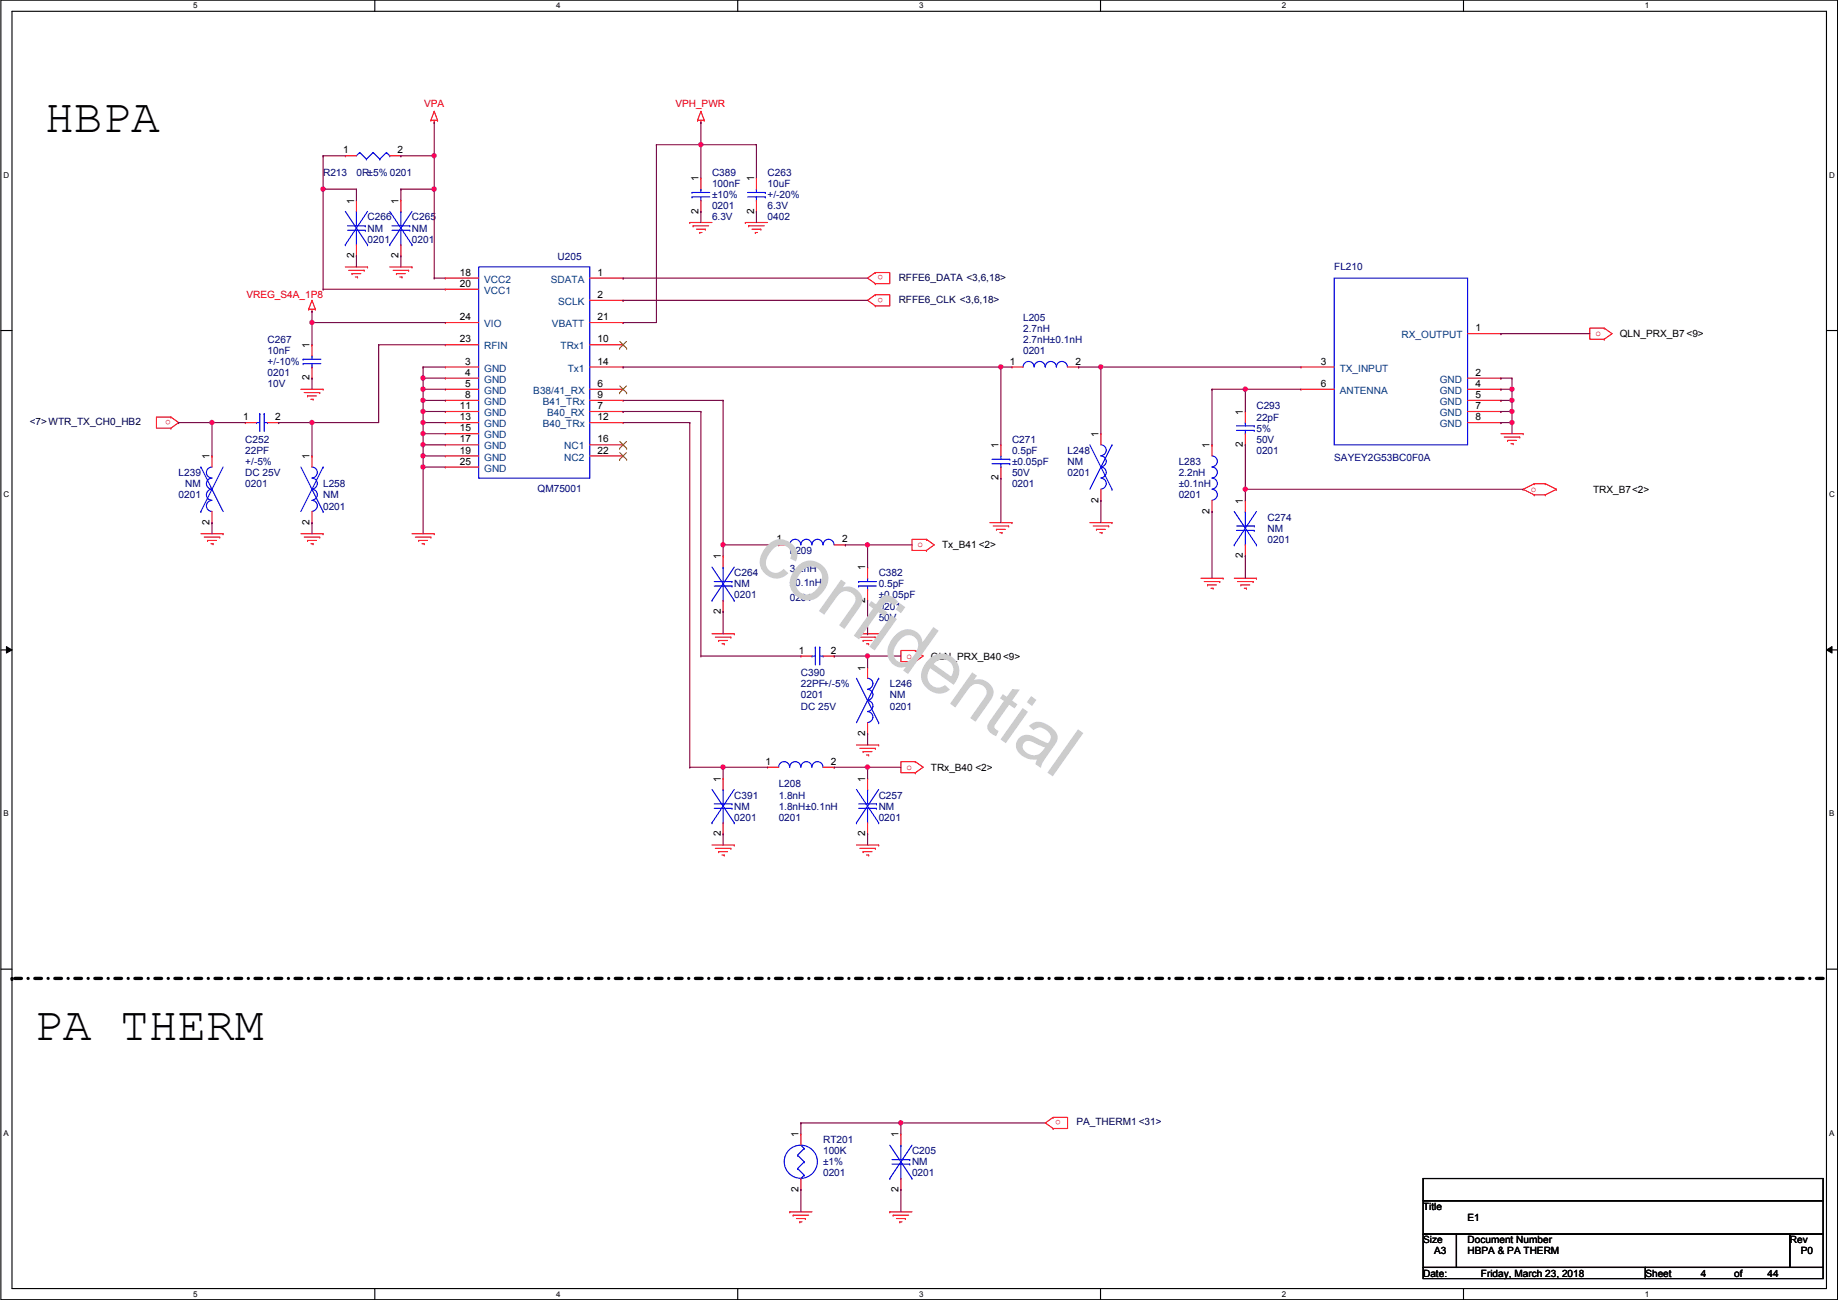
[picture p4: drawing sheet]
<svg xmlns="http://www.w3.org/2000/svg" width="420mm" height="297mm" viewBox="0 0 420 297" stroke-linecap="round" stroke-linejoin="round" font-family="sans-serif">
<path d="M.2 0h419.9v297h-419.9zM2.7 2.6h414.8v291.8h-414.8z" fill="none" stroke="#000" stroke-width=".25"/>
<g fill="#fff">
<path d="M44.2 .3h1v2h-1z"/>
<path d="M44.2 294.7h1v2h-1z"/>
</g>
<path d="M85.7 0v2.6M85.7 294.4v2.6" fill="none" stroke="#000" stroke-width=".25"/>
<g fill="#fff">
<path d="M127.1 .3h1v2h-1z"/>
<path d="M127.1 294.7h1v2h-1z"/>
</g>
<path d="M168.6 0v2.6M168.6 294.4v2.6" fill="none" stroke="#000" stroke-width=".25"/>
<g fill="#fff">
<path d="M210.1 .3h1v2h-1z"/>
<path d="M210.1 294.7h1v2h-1z"/>
</g>
<path d="M251.6 0v2.6M251.6 294.4v2.6" fill="none" stroke="#000" stroke-width=".25"/>
<g fill="#fff">
<path d="M293 .3h1v2h-1z"/>
<path d="M293 294.7h1v2h-1z"/>
</g>
<path d="M334.5 0v2.6M334.5 294.4v2.6" fill="none" stroke="#000" stroke-width=".25"/>
<g fill="#fff">
<path d="M376 .3h1v2h-1z"/>
<path d="M376 294.7h1v2h-1z"/>
<path d="M.8 39h1.3v2h-1.3z"/>
<path d="M418.2 39h1.2v2h-1.2z"/>
<path d="M.8 112h1.3v2h-1.3z"/>
<path d="M418.2 112h1.2v2h-1.2z"/>
</g>
<path d="M.2 75.5h2.5M417.5 75.5h2.6" fill="none" stroke="#000" stroke-width=".25"/>
<g fill="#fff">
<path d="M.8 185h1.2v1.9h-1.2z"/>
<path d="M418.2 185h1.1v1.9h-1.1z"/>
</g>
<path d="M.2 148.5h2.5M417.5 148.5h2.6" fill="none" stroke="#000" stroke-width=".25"/>
<path d="M1.5 147.7l1.2 .8-1.2 .7zM417.5 148.5l1.3-.8v1.5z" fill="#000"/>
<path d="M1.5 147.7l1.2 .8-1.2 .7zM417.5 148.5l1.3-.8v1.5z" fill="none" stroke="#000" stroke-width=".23"/>
<g fill="#fff">
<path d="M.8 257.9h1.2v2h-1.2z"/>
<path d="M418.2 257.9h1.1v2h-1.1z"/>
</g>
<path d="M.2 221.4h2.5M417.5 221.4h2.6M325.3 269.3h91.5v5.1h-91.5zM325.3 274.4h91.5v7.6h-91.5zM325.3 282h7.6v7.6h-7.6zM325.3 289.6h50.8v2.5h-50.8zM332.9 282h76.2v7.6h-76.2zM376.1 289.6h40.7v2.5h-40.7zM409.1 282h7.7v7.6h-7.7z" fill="none" stroke="#000" stroke-width=".25"/>
<path d="M416.8 223.6h-414.1" fill="none" stroke="#000" stroke-width=".76" stroke-dasharray="1.5 1.5 0 1.5"/>
<circle cx="2.7" cy="223.6" r=".38" fill="#000" stroke-dasharray="1.5 1.5 0 1.5"/>
<g fill="none" stroke="#f00" stroke-width=".25">
<path d="M78.9 35.6h.1M78.9 35.6h2.6M89.1 35.6h2.5M91.6 35.6h.1M98.5 27.5h.1M98.5 27.5h1.5M99.3 28h.1M99.3 25.4h.1M99.3 27.5v.5M99.3 25.4l.7 2.1M99.3 25.4l-.8 2.1M100 27.5h.1"/>
<path d="M159.5 27.5h.1M159.5 27.5h1.5M160.2 28h.1M160.2 25.4h.1M160.2 27.5v.5M160.2 25.4l-.7 2.1M160.2 25.4l.8 2.1M161 27.5h.1M81.5 45.8h.1M81.5 58.5h.1M81.5 45.8v2.5M81.5 55.9v2.6"/>
<path d="M91.6 45.8h.1M91.6 58.5h.1M91.6 45.8v2.5M91.6 55.9v2.6M157.7 50.8h.1M157.7 50.8h5.1M158.4 51.6h.1M158.4 51.6h3.6M159.2 52.4h2M160 53.1h.1M160 53.1h.5M160.2 40.7h.1"/>
<path d="M160.2 48.3h.1M160.2 40.7v2.5M160.2 45.8v2.5M161.2 52.4h.1M170.4 50.8h.1M170.4 50.8h5.1M171.1 51.6h.1M171.1 51.6h3.6M171.9 52.4h2M172.7 53.1h.1M172.7 53.1h.5M172.9 40.7h.1"/>
<path d="M172.9 48.3h.1M172.9 40.7v2.5M172.9 45.8v2.5M173.9 52.4h.1M70.6 70.7h.1M70.6 70.7h1.5M71.3 71.2h.1M71.3 68.6h.1M71.3 78.8h.1M71.3 70.7v.5M71.3 78.8v2.5M71.3 68.6l.8 2.1"/>
<path d="M71.3 68.6l-.7 2.1M72.1 70.7h.1M78.9 61h5.1M79.7 61.8h3.6M80.5 62.5h.1M80.5 62.5h2M81.2 63.3h.5M81.7 63.3h.1M83.3 61.8h.1M84 61h.1M89.1 61h5.1M89.9 61.8h3.5"/>
<path d="M90.6 62.5h.1M90.6 62.5h2.1M91.4 63.3h.5M91.9 63.3h.1M93.4 61.8h.1M94.2 61h.1M101.8 63.5h.1M101.8 66.1h.1M101.8 73.7h.1M101.8 78.8h.1M101.8 63.5h7.6M101.8 66.1h7.6"/>
<path d="M101.8 73.7h7.6M101.8 78.8h7.6M134.8 63.5h7.6M134.8 73.7h7.6M134.8 78.8h7.6M134.8 68.6h7.6M142.4 63.5h.1M142.4 73.7h.1M142.4 78.8h.1M142.4 68.6h.1M200.1 69.9h.1M200.1 67.4h.1"/>
<path d="M200.1 67.4h3.3v2.5h-3.3M200.1 64.8h.1M200.1 62.3h.1M200.1 62.3h3.3v2.5h-3.3M200.1 67.4l-1.8 1.2 1.8 1.3M200.1 62.3l-1.8 1.2 1.8 1.3M335.5 76.2h7.6M343.1 76.2h.1M366.7 75h.1M366.7 77.5h.1M366.7 75h-3.3v2.5h3.3M366.7 75l1.8 1.2-1.8 1.3"/>
<path d="M39.1 97.8h.1M39.1 95.3h.1M39.1 95.3h-3.3v2.5h3.3M39.1 95.3l1.7 1.3-1.7 1.2M56.1 96.6h.1M56.1 96.6h2.5M61.2 96.6h2.5M63.7 96.6h.1M68.8 88.9h5.1M69.5 89.7h3.6M70.3 90.5h.1M70.3 90.5h2"/>
<path d="M71.1 91.2h.5M71.3 86.4h.1M71.3 83.9v2.5M71.6 91.2h.1M73.1 89.7h.1M73.9 88.9h.1M101.8 83.9h.1M101.8 86.4h.1M101.8 88.9h.1M101.8 91.5h.1M101.8 94h.1M101.8 96.6h.1"/>
<path d="M101.8 99.1h.1M101.8 99.1h7.6M101.8 88.9h7.6M101.8 96.6h7.6M101.8 83.9h7.6M101.8 86.4h7.6M101.8 91.5h7.6M101.8 94h7.6M134.8 88.9h7.6M134.8 96.6h7.6M134.8 83.9h7.6M134.8 91.5h7.6"/>
<path d="M134.8 94h7.6M142.4 88.9h.1M142.4 91.5h.1M142.4 94h.1M142.4 96.6h.1M142.4 83.9h.1M231.3 83.9h.1M231.3 83.9h2.6M244 83.9h2.6M246.6 83.9h.1M251.7 99.1h.1M251.7 99.1v2.5"/>
<path d="M284.7 94h.1M284.7 94v2.6M284.7 99.1v2.5M297.4 83.9h.1M297.4 88.9h.1M297.4 88.9h7.6M297.4 83.9h7.6M335.5 88.9h7.6M335.5 96.6h7.6M335.5 86.4h7.6M335.5 91.5h7.6M335.5 94h7.6"/>
<path d="M343.1 86.4h.1M343.1 88.9h.1M343.1 91.5h.1M343.1 94h.1M343.1 96.6h.1M343.1 99.1h5.1M343.9 99.9h3.5M347.4 99.9h.1M348.2 99.1h.1M48.5 104.2h.1M48.5 119.4h.1M48.5 104.2v2.5"/>
<path d="M48.5 116.9v2.5M71.3 104.2h.1M71.3 119.4h.1M71.3 104.2v2.5M71.3 116.9v2.5M101.8 101.6h.1M101.8 104.2h.1M101.8 106.7h.1M101.8 101.6h7.6M101.8 104.2h7.6M101.8 106.7h7.6M134.8 101.6h7.6"/>
<path d="M134.8 104.2h7.6M142.4 101.6h.1M142.4 104.2h.1M226.3 119.4h5M228.8 101.6h.1M228.8 109.3h.1M228.8 101.6v2.6M228.8 106.7v2.6M231.3 119.4h.1M249.1 119.4h5.1M251.7 114.3h.1M251.7 111.8v2.5"/>
<path d="M254.2 119.4h.1M277.1 101.6h.1M277.1 116.9h.1M277.1 101.6v2.6M277.1 114.3v2.6M284.7 114.3h.1M284.7 101.6h.1M284.7 114.3v2.6M344.6 100.6h.1M344.6 100.6h2.1M345.4 101.4h.5M345.9 101.4h.1"/>
<path d="M348.2 111.8h.1M348.2 111.8l2.5 1.3M350.7 110.5h.1M350.7 113.1h.1M350.7 110.5l-2.5 1.3M350.7 110.5h2.6M350.7 113.1h2.6M353.3 110.5h.1M353.3 113.1h.1M353.3 110.5l2.5 1.3M355.8 111.8h.1M355.8 111.8l-2.5 1.3"/>
<path d="M45.9 122h5.1M46.7 122.7h3.5M47.4 123.5h.1M47.4 123.5h2.1M48.2 124.2h.5M48.7 124.2h.1M50.2 122.7h.1M51 122h.1M68.8 122h5.1M69.5 122.7h3.6M70.3 123.5h.1M70.3 123.5h2"/>
<path d="M71.1 124.2h.5M71.6 124.2h.1M73.1 122.7h.1M73.9 122h.1M94.2 122h5.1M94.9 122.7h3.6M95.7 123.5h.1M95.7 123.5h2M96.5 124.2h.5M97 124.2h.1M98.5 122.7h.1M99.3 122h.1"/>
<path d="M165.3 127h.1M165.3 139.7h.1M165.3 127v2.6M165.3 137.2v2.5M178 124.5h.1M178 124.5h2.5M190.7 124.5h2.5M193.2 124.5h.1M198.3 129.6h.1M198.3 137.2h.1M198.3 129.6v2.5M198.3 134.7v2.5"/>
<path d="M211.8 123.2h.1M211.8 125.8h.1M211.8 123.2h-3.3v2.6h3.3M211.8 123.2l1.8 1.3-1.8 1.3M227 120.2h3.6M227.8 120.9h.1M227.8 120.9h2M228.5 121.7h.6M229.1 121.7h.1M230.6 120.2h.1M249.9 120.2h3.5M250.6 120.9h.1"/>
<path d="M250.6 120.9h2.1M251.4 121.7h.5M251.9 121.7h.1M253.4 120.2h.1M274.5 132.1h5.1M275.3 132.9h3.5M276 133.6h.1M276 133.6h2.1M276.8 134.4h.5M277.3 134.4h.1M278.8 132.9h.1M279.6 132.1h.1"/>
<path d="M282.1 132.1h5.1M282.9 132.9h3.6M283.7 133.6h.1M283.7 133.6h2M284.4 134.4h.5M284.7 127h.1M284.7 124.5v2.5M284.9 134.4h.1M286.5 132.9h.1M287.2 132.1h.1M162.8 144.8h5M163.5 145.6h3.6"/>
<path d="M164.3 146.3h.1M164.3 146.3h2M165 147.1h.6M165.6 147.1h.1M167.1 145.6h.1M167.8 144.8h.1M183.1 149.9h.1M183.1 149.9h2.5M188.2 149.9h2.5M190.7 149.9h.1M195.8 144.8h5.1M196.5 145.6h3.6"/>
<path d="M197.3 146.3h.1M197.3 146.3h2M198.1 147.1h.5M198.3 152.4h.1M198.3 152.4v2.6M198.6 147.1h.1M200.1 145.6h.1M200.9 144.8h.1M209.2 148.6h.1M209.2 151.2h.1M209.2 148.6h-3.3v2.6h3.3M209.2 148.6l1.8 1.3-1.8 1.3"/>
<path d="M165.3 177.8h.1M165.3 177.8v2.6M175.5 175.3h.1M175.5 175.3h2.5M188.2 175.3h2.5M190.7 175.3h.1M195.8 170.2h5.1M196.5 171h3.6M197.3 171.7h.1M197.3 171.7h2M198.1 172.5h.5M198.3 177.8h.1"/>
<path d="M198.3 167.7h.1M198.3 165.1v2.6M198.3 177.8v2.6M198.6 172.5h.1M200.1 171h.1M200.9 170.2h.1M209.2 174h.1M209.2 176.6h.1M209.2 174h-3.3v2.6h3.3M209.2 174l1.8 1.3-1.8 1.3M162.8 193.1h5M163.5 193.8h3.6"/>
<path d="M164.3 194.6h.1M164.3 194.6h2M165 195.4h.6M165.3 190.5h.1M165.3 188v2.5M165.6 195.4h.1M167.1 193.8h.1M167.8 193.1h.1M195.8 193.1h5.1M196.5 193.8h3.6M197.3 194.6h.1M197.3 194.6h2"/>
<path d="M198.1 195.4h.5M198.3 190.5h.1M198.3 188v2.5M198.6 195.4h.1M200.1 193.8h.1M200.9 193.1h.1M183.1 259.1h.1M183.1 259.1v2.6M205.9 259.1h.1M205.9 259.1v2.6M240.7 257.9h.1M240.7 255.3h.1"/>
<path d="M240.7 255.3h3.3v2.6h-3.3M240.7 255.3l-1.7 1.3 1.7 1.3M180.5 276.9h.1M180.5 276.9h5.1M181.3 277.7h.1M181.3 277.7h3.6M182.1 278.4h2M182.8 279.2h.1M182.8 279.2h.5M183.1 271.8h.1M183.1 269.3v2.5M184.1 278.4h.1"/>
<path d="M203.4 276.9h.1M203.4 276.9h5.1M204.2 277.7h.1M204.2 277.7h3.5M204.9 278.4h2.1M205.7 279.2h.1M205.7 279.2h.5M205.9 271.8h.1M205.9 269.3v2.5M207 278.4h.1"/>
</g>
<g fill="none" stroke="#00f" stroke-width=".25">
<path d="M82.2 34.8h.1M82.2 34.8l-.7 .8M82.2 34.8l1.6 1.6M83.8 36.4h.1M85.3 34.8h.1M85.3 34.8l-1.5 1.6M85.3 34.8l1.5 1.6M86.8 36.4h.1M88.3 34.8h.1M88.3 34.8l-1.5 1.6M88.3 34.8l.8 .8M89.1 35.6h.1"/>
<path d="M78.9 55.9h.1M78.9 48.3l5.1 7.6M79.4 51.6h4.1M79.4 52.6h4.1M81.5 48.3h.1M81.5 55.9h.1M81.5 48.3v3.3M81.5 52.6v3.3M83.5 51.6h.1M83.5 52.6h.1M84 55.9h.1M84 48.3l-5.1 7.6"/>
<path d="M89.1 55.9h.1M89.1 48.3l5.1 7.6M89.6 51.6h4.1M89.6 52.6h4.1M91.6 48.3h.1M91.6 55.9h.1M91.6 48.3v3.3M91.6 52.6v3.3M93.7 51.6h.1M93.7 52.6h.1M94.2 55.9h.1M94.2 48.3l-5.1 7.6"/>
<path d="M158.2 44h.1M158.2 45h.1M158.2 44h4.1M158.2 45h4.1M160.2 43.2h.1M160.2 45.8h.1M160.2 43.2v.8M160.2 45v.8M170.9 44h4.1M170.9 45h4.1M172.9 43.2h.1M172.9 45.8h.1"/>
<path d="M172.9 43.2v.8M172.9 45v.8M175 44h.1M175 45h.1M109.4 61h25.4v48.3h-25.4zM305 63.5h30.5v38.1h-30.5zM58.6 96.6h.1M58.6 96.6h.8M59.4 94.5h.1M59.4 94.5v4.1M60.4 94.5h.1M60.4 94.5v4.1"/>
<path d="M60.4 96.6h.8M61.2 96.6h.1M69.3 82.1h.1M69.3 83.1h.1M69.3 82.1h4.1M69.3 83.1h4.1M71.3 81.3h.1M71.3 83.9h.1M71.3 81.3v.8M71.3 83.1v.8M233.9 83.9a1.25 1.25 0 0 1 1.2-1.3 1.25 1.25 0 0 1 1.3 1.3M236.4 83.9a1.25 1.25 0 0 1 1.3-1.3 1.25 1.25 0 0 1 1.2 1.3 1.27 1.27 0 0 1 1.3-1.3 1.27 1.27 0 0 1 1.3 1.3"/>
<path d="M241.5 83.9a1.25 1.25 0 0 1 1.2-1.3 1.25 1.25 0 0 1 1.3 1.3M282.6 97.3h4.1M282.6 98.3h4.1M284.7 96.6h.1M284.7 99.1h.1M284.7 96.6v.7M284.7 98.3v.8M286.7 97.3h.1M286.7 98.3h.1M45.9 106.7h.1M45.9 116.9h.1M45.9 106.7l5.1 10.2"/>
<path d="M48.5 106.7a1.25 1.25 0 0 0-1.3 1.3 1.25 1.25 0 0 0 1.3 1.2M48.5 109.3a1.25 1.25 0 0 0-1.3 1.2 1.25 1.25 0 0 0 1.3 1.3 1.27 1.27 0 0 0-1.3 1.2 1.27 1.27 0 0 0 1.3 1.3M48.5 114.3a1.25 1.25 0 0 0-1.3 1.3 1.25 1.25 0 0 0 1.3 1.2M51 106.7l-5.1 10.2M68.8 106.7l5.1 10.2M71.3 106.7a1.25 1.25 0 0 1 1.2 1.3 1.25 1.25 0 0 1-1.2 1.2M71.3 109.3a1.25 1.25 0 0 1 1.2 1.2 1.25 1.25 0 0 1-1.2 1.3 1.27 1.27 0 0 1 1.2 1.2 1.27 1.27 0 0 1-1.2 1.3M71.3 114.3a1.25 1.25 0 0 1 1.2 1.3 1.25 1.25 0 0 1-1.2 1.2M73.9 106.7h.1M73.9 116.9h.1M73.9 106.7l-5.1 10.2M226.8 104.9h4"/>
<path d="M226.8 106h4M228.8 104.2h.1M228.8 106.7h.1M228.8 104.2v.7M228.8 106v.7M230.8 104.9h.1M230.8 106h.1M249.1 101.6l5.1 10.2M251.7 101.6a1.25 1.25 0 0 1 1.2 1.3 1.25 1.25 0 0 1-1.2 1.2M251.7 104.2a1.25 1.25 0 0 1 1.2 1.2 1.25 1.25 0 0 1-1.2 1.3 1.27 1.27 0 0 1 1.2 1.2 1.27 1.27 0 0 1-1.2 1.3M251.7 109.3a1.25 1.25 0 0 1 1.2 1.2 1.25 1.25 0 0 1-1.2 1.3M254.2 101.6h.1"/>
<path d="M254.2 111.8h.1M254.2 101.6l-5.1 10.2M277.1 104.2a1.25 1.25 0 0 1 1.2 1.2 1.25 1.25 0 0 1-1.2 1.3 1.27 1.27 0 0 1 1.2 1.2 1.27 1.27 0 0 1-1.2 1.3M277.1 109.3a1.25 1.25 0 0 1 1.2 1.2 1.25 1.25 0 0 1-1.2 1.3 1.27 1.27 0 0 1 1.2 1.2 1.27 1.27 0 0 1-1.2 1.3M282.1 116.9l5.1 7.6M284.7 116.9h.1M284.7 116.9v3.3M287.2 116.9l-5.1 7.6M162.8 137.2h.1M162.8 129.6l5 7.6M163.3 132.9h4M163.3 133.9h4"/>
<path d="M165.3 129.6h.1M165.3 137.2h.1M165.3 129.6v3.3M165.3 133.9v3.3M167.3 132.9h.1M167.3 133.9h.1M167.8 137.2h.1M167.8 129.6l-5 7.6M180.5 124.5a1.25 1.25 0 0 1 1.3-1.3 1.25 1.25 0 0 1 1.2 1.3M183.1 124.5a1.25 1.25 0 0 1 1.2-1.3 1.25 1.25 0 0 1 1.3 1.3M185.6 124.5a1.25 1.25 0 0 1 1.3-1.3 1.25 1.25 0 0 1 1.2 1.3 1.27 1.27 0 0 1 1.3-1.3 1.27 1.27 0 0 1 1.3 1.3M196.3 132.9h.1"/>
<path d="M196.3 133.9h.1M196.3 132.9h4.1M196.3 133.9h4.1M198.3 132.1h.1M198.3 134.7h.1M198.3 132.1v.8M198.3 133.9v.8M282.1 124.5h.1M282.6 120.2h4.1M282.6 121.2h4.1M284.7 124.5h.1M284.7 121.2v3.3"/>
<path d="M286.7 120.2h.1M286.7 121.2h.1M287.2 124.5h.1M185.6 149.9h.1M185.6 149.9h.8M186.4 147.9h.1M186.4 147.9v4M187.4 147.9h.1M187.4 147.9v4M187.4 149.9h.8M188.2 149.9h.1M195.8 155l5.1 10.1"/>
<path d="M198.3 155a1.25 1.25 0 0 1 1.2 1.2 1.25 1.25 0 0 1-1.2 1.3 1.27 1.27 0 0 1 1.2 1.2 1.27 1.27 0 0 1-1.2 1.3M200.9 155h.1M200.9 155l-5.1 10.1M178 175.3a1.25 1.25 0 0 1 1.2-1.3 1.25 1.25 0 0 1 1.3 1.3M180.5 175.3a1.25 1.25 0 0 1 1.3-1.3 1.25 1.25 0 0 1 1.2 1.3M183.1 175.3a1.25 1.25 0 0 1 1.2-1.3 1.25 1.25 0 0 1 1.3 1.3M185.6 175.3a1.25 1.25 0 0 1 1.3-1.3 1.25 1.25 0 0 1 1.2 1.3M198.3 160.1a1.25 1.25 0 0 1 1.2 1.2 1.25 1.25 0 0 1-1.2 1.3 1.27 1.27 0 0 1 1.2 1.2 1.27 1.27 0 0 1-1.2 1.3M200.9 165.1h.1M162.8 188h.1M162.8 180.4l5 7.6M163.3 183.7h4"/>
<path d="M163.3 184.7h4M165.3 180.4h.1M165.3 188h.1M165.3 180.4v3.3M165.3 184.7v3.3M167.3 183.7h.1M167.3 184.7h.1M167.8 188h.1M167.8 180.4l-5 7.6M195.8 188h.1M195.8 180.4l5.1 7.6M196.3 183.7h4.1"/>
<path d="M196.3 184.7h4.1M198.3 180.4h.1M198.3 188h.1M198.3 180.4v3.3M198.3 184.7v3.3M200.4 183.7h.1M200.4 184.7h.1M200.9 188h.1M200.9 180.4l-5.1 7.6M182.3 263.9h.1M182.3 267h.1M182.3 263.9l1.5 1.6"/>
<path d="M182.3 267l1.5 1.5M183.1 269.3h.1M183.1 261.7l.7 .7M183.8 262.4h.1M183.8 265.5h.1M183.8 268.5h.1M183.8 262.4l-1.5 1.5M183.8 265.5l-1.5 1.5M183.8 268.5l-.7 .8M203.4 269.3h.1M203.4 261.7l5.1 7.6M203.9 265h4.1"/>
<path d="M203.9 266h4.1M205.9 261.7h.1M205.9 269.3h.1M205.9 261.7v3.3M205.9 266v3.3M208 265h.1M208 266h.1M208.5 269.3h.1M208.5 261.7l-5.1 7.6"/>
<circle cx="183.1" cy="265.4" r="3.8"/>
</g>
<g fill="none" stroke="#804000" stroke-width=".23">
<path d="M141.6 79.6h.1M141.7 78l1.5 1.6M143.2 78l-1.6 1.6M143.2 79.6h.1M141.6 89.7h.1M141.7 88.2l1.5 1.5M143.2 88.2l-1.6 1.5M143.2 89.7h.1M141.6 102.4h.1M141.6 105h.1M141.7 100.9l1.5 1.5M141.7 103.4l1.5 1.6"/>
<path d="M143.2 100.9l-1.6 1.5M143.2 103.4l-1.6 1.6M143.2 102.4h.1M143.2 105h.1"/>
</g>
<path d="M205.9 256.6h.1M205.9 256.6v2.5M205.9 256.6h33.1M183.1 271.8h.1M183.1 271.8v5.1M205.9 271.8h.1M205.9 271.8v5.1" fill="none" stroke="#800040" stroke-width=".25"/>
<circle cx="205.9" cy="256.6" r=".49" fill="#f0f"/>
<circle cx="205.9" cy="256.6" r=".49" fill="none" stroke="#f0f" stroke-width=".25"/>
<path d="M284.7 88.9h.1M284.7 88.9h12.7M284.7 101.6h.1M284.7 111.8h.1M284.7 101.6v12.7M183.1 256.6h.1M183.1 256.6v2.5M183.1 256.6h22.8" fill="none" stroke="#800040" stroke-width=".25"/>
<circle cx="284.7" cy="88.9" r=".49" fill="#f0f"/>
<circle cx="284.7" cy="88.9" r=".49" fill="none" stroke="#f0f" stroke-width=".25"/>
<g fill="none" stroke="#800040" stroke-width=".25">
<path d="M343.1 76.2h.1M343.1 76.2h20.3M277.1 88.9h.1M277.1 88.9v12.7M277.1 88.9h7.6M284.7 88.9h.1M284.7 88.9v5.1M343.1 86.4h.1M343.1 88.9h.1M343.1 86.4h2.5M345.6 86.4h.1M345.6 86.4v2.5h-2.5"/>
<path d="M284.7 127h.1M284.7 127v5.1"/>
</g>
<circle cx="345.6" cy="88.9" r=".49" fill="#f0f"/>
<circle cx="345.6" cy="88.9" r=".49" fill="none" stroke="#f0f" stroke-width=".25"/>
<path d="M343.1 91.5h.1M345.6 88.9h.1M345.6 88.9v2.6h-2.5" fill="none" stroke="#800040" stroke-width=".25"/>
<circle cx="345.6" cy="91.5" r=".49" fill="#f0f"/>
<circle cx="345.6" cy="91.5" r=".49" fill="none" stroke="#f0f" stroke-width=".25"/>
<path d="M343.1 94h.1M343.1 94h2.5M345.6 91.5h.1M345.6 94h.1M345.6 91.5v5.1" fill="none" stroke="#800040" stroke-width=".25"/>
<circle cx="345.6" cy="96.5" r=".49" fill="#f0f"/>
<circle cx="345.6" cy="96.5" r=".49" fill="none" stroke="#f0f" stroke-width=".25"/>
<circle cx="345.6" cy="94" r=".49" fill="#f0f"/>
<circle cx="345.6" cy="94" r=".49" fill="none" stroke="#f0f" stroke-width=".25"/>
<path d="M343.1 96.6h.1M343.1 96.6h2.5M345.6 96.6h.1M345.6 96.6v2.5M198.3 124.5h.1M198.3 124.5h10.2M198.3 175.3h.1M198.3 175.3h7.6" fill="none" stroke="#800040" stroke-width=".25"/>
<circle cx="198.3" cy="175.3" r=".49" fill="#f0f"/>
<circle cx="198.3" cy="175.3" r=".49" fill="none" stroke="#f0f" stroke-width=".25"/>
<g fill="none" stroke="#800040" stroke-width=".25">
<path d="M48.5 96.6h.1M48.5 96.6v7.6M48.5 96.6h7.6M228.8 83.9h.1M228.8 83.9v17.7M48.5 119.4h.1M48.5 119.4v2.6M228.8 109.3h.1M228.8 109.3v10.1M251.7 114.3h.1M251.7 114.3v5.1M190.7 175.3h.1"/>
<path d="M190.7 175.3h7.6"/>
</g>
<circle cx="48.4" cy="96.5" r=".49" fill="#f0f"/>
<circle cx="48.4" cy="96.5" r=".49" fill="none" stroke="#f0f" stroke-width=".25"/>
<path d="M150.1 33.1h.1M150.1 33.1v40.6h-7.7M150.1 33.1h10.1M142.4 63.5h.1M142.4 68.6h.1M142.4 73.7h.1M142.4 63.5h55.9M142.4 68.6h55.9M63.7 96.6h.1M63.7 96.6h7.6" fill="none" stroke="#800040" stroke-width=".25"/>
<circle cx="160.2" cy="33" r=".49" fill="#f0f"/>
<circle cx="160.2" cy="33" r=".49" fill="none" stroke="#f0f" stroke-width=".25"/>
<path d="M160.2 33.1h.1M160.2 33.1v7.6M142.4 83.9h.1M142.4 83.9h86.4" fill="none" stroke="#800040" stroke-width=".25"/>
<circle cx="228.8" cy="83.8" r=".49" fill="#f0f"/>
<circle cx="228.8" cy="83.8" r=".49" fill="none" stroke="#f0f" stroke-width=".25"/>
<path d="M71.3 86.4h.1M71.3 86.4v2.5M165.3 124.5h.1M165.3 139.7h.1M165.3 124.5v2.5M165.3 139.7v5.1M165.3 124.5h12.7M190.7 149.9h.1M190.7 149.9h7.6M198.3 149.9h.1M198.3 149.9v2.5" fill="none" stroke="#800040" stroke-width=".25"/>
<circle cx="198.3" cy="149.9" r=".49" fill="#f0f"/>
<circle cx="198.3" cy="149.9" r=".49" fill="none" stroke="#f0f" stroke-width=".25"/>
<g fill="none" stroke="#800040" stroke-width=".25">
<path d="M96.7 86.4h.1M96.7 86.4h5.1M228.8 83.9h.1M228.8 83.9h2.5M251.7 83.9h.1M251.7 83.9v15.2M71.3 119.4h.1M71.3 119.4v2.6M198.3 129.6h.1M198.3 124.5v5.1M198.3 137.2v7.6M198.3 149.9h.1"/>
<path d="M198.3 144.8h.1M198.3 149.9h7.6M165.3 175.3h.1M165.3 175.3v2.5M165.3 175.3h10.2M198.3 167.7h.1M198.3 175.3h.1M198.3 167.7v2.5M198.3 175.3v2.5M165.3 190.5h.1M165.3 190.5v2.6M198.3 190.5h.1"/>
<path d="M198.3 190.5v2.6"/>
</g>
<circle cx="96.7" cy="86.4" r=".49" fill="#f0f"/>
<circle cx="96.7" cy="86.4" r=".49" fill="none" stroke="#f0f" stroke-width=".25"/>
<path d="M96.7 86.4h.1M96.7 83.9h.1M96.7 94h.1M96.7 83.9v5M96.7 94v2.6M96.7 83.9h5.1M96.7 94h5.1" fill="none" stroke="#800040" stroke-width=".25"/>
<circle cx="96.7" cy="96.5" r=".49" fill="#f0f"/>
<circle cx="96.7" cy="96.5" r=".49" fill="none" stroke="#f0f" stroke-width=".25"/>
<circle cx="96.7" cy="94" r=".49" fill="#f0f"/>
<circle cx="96.7" cy="94" r=".49" fill="none" stroke="#f0f" stroke-width=".25"/>
<path d="M96.7 96.6h.1M96.7 99.1h.1M96.7 96.6h5.1M96.7 96.6v2.5M96.7 99.1h5.1" fill="none" stroke="#800040" stroke-width=".25"/>
<circle cx="96.7" cy="99.1" r=".49" fill="#f0f"/>
<circle cx="96.7" cy="99.1" r=".49" fill="none" stroke="#f0f" stroke-width=".25"/>
<path d="M96.7 99.1h.1M96.7 99.1v2.5M96.7 101.6h.1M96.7 101.6h5.1" fill="none" stroke="#800040" stroke-width=".25"/>
<circle cx="96.7" cy="101.6" r=".49" fill="#f0f"/>
<circle cx="96.7" cy="101.6" r=".49" fill="none" stroke="#f0f" stroke-width=".25"/>
<path d="M40.8 96.6h.1M40.8 96.6h7.7M96.7 101.6h.1M96.7 104.2h.1M96.7 101.6v5.1M96.7 104.2h5.1" fill="none" stroke="#800040" stroke-width=".25"/>
<circle cx="96.7" cy="104.2" r=".49" fill="#f0f"/>
<circle cx="96.7" cy="104.2" r=".49" fill="none" stroke="#f0f" stroke-width=".25"/>
<path d="M96.7 106.7h.1M96.7 106.7h5.1M96.7 106.7v15.3" fill="none" stroke="#800040" stroke-width=".25"/>
<circle cx="96.7" cy="106.7" r=".49" fill="#f0f"/>
<circle cx="96.7" cy="106.7" r=".49" fill="none" stroke="#f0f" stroke-width=".25"/>
<path d="M71.3 73.7h.1M71.3 73.7h30.5M71.3 73.7v5.1M73.9 66.1h.1M73.9 66.1h27.9M86.6 78.8h.1M86.6 78.8h15.2M99.3 63.5h.1M99.3 63.5h2.5" fill="none" stroke="#800040" stroke-width=".25"/>
<circle cx="71.3" cy="73.7" r=".49" fill="#f0f"/>
<circle cx="71.3" cy="73.7" r=".49" fill="none" stroke="#f0f" stroke-width=".25"/>
<path d="M96.7 88.9h.1M96.7 88.9h5.1M96.7 88.9v2.6" fill="none" stroke="#800040" stroke-width=".25"/>
<circle cx="96.7" cy="91.5" r=".49" fill="#f0f"/>
<circle cx="96.7" cy="91.5" r=".49" fill="none" stroke="#f0f" stroke-width=".25"/>
<circle cx="96.7" cy="88.9" r=".49" fill="#f0f"/>
<circle cx="96.7" cy="88.9" r=".49" fill="none" stroke="#f0f" stroke-width=".25"/>
<path d="M160.2 48.3h.1M160.2 48.3v2.5M71.3 71.2h.1M71.3 71.2v2.5M96.7 91.5h.1M96.7 91.5h5.1M96.7 91.5v2.5M284.7 111.8h.1M284.7 111.8h63.5" fill="none" stroke="#800040" stroke-width=".25"/>
<circle cx="284.7" cy="111.8" r=".49" fill="#f0f"/>
<circle cx="284.7" cy="111.8" r=".49" fill="none" stroke="#f0f" stroke-width=".25"/>
<path d="M160.2 28h.1M160.2 28v5.1M251.7 83.9h.1M251.7 83.9h45.7" fill="none" stroke="#800040" stroke-width=".25"/>
<circle cx="251.6" cy="83.8" r=".49" fill="#f0f"/>
<circle cx="251.6" cy="83.8" r=".49" fill="none" stroke="#f0f" stroke-width=".25"/>
<path d="M99.3 35.6h.1M99.3 35.6v7.6M160.2 33.1h.1M160.2 33.1h12.7M172.9 33.1h.1M172.9 33.1v7.6M91.6 58.5h.1M91.6 58.5v2.5M172.9 48.3h.1M172.9 48.3v2.5" fill="none" stroke="#800040" stroke-width=".25"/>
<circle cx="99.2" cy="43.2" r=".49" fill="#f0f"/>
<circle cx="99.2" cy="43.2" r=".49" fill="none" stroke="#f0f" stroke-width=".25"/>
<circle cx="99.2" cy="35.6" r=".49" fill="#f0f"/>
<circle cx="99.2" cy="35.6" r=".49" fill="none" stroke="#f0f" stroke-width=".25"/>
<path d="M73.9 35.6h.1M73.9 35.6v7.6M81.5 58.5h.1M81.5 58.5v2.5M91.6 43.2h.1M91.6 43.2v2.6" fill="none" stroke="#800040" stroke-width=".25"/>
<circle cx="73.8" cy="43.2" r=".49" fill="#f0f"/>
<circle cx="73.8" cy="43.2" r=".49" fill="none" stroke="#f0f" stroke-width=".25"/>
<path d="M71.3 96.6h.1M71.3 96.6v7.6M246.6 83.9h.1M246.6 83.9h5.1M193.2 124.5h.1M193.2 124.5h5.1" fill="none" stroke="#800040" stroke-width=".25"/>
<circle cx="198.3" cy="124.5" r=".49" fill="#f0f"/>
<circle cx="198.3" cy="124.5" r=".49" fill="none" stroke="#f0f" stroke-width=".25"/>
<g fill="none" stroke="#800040" stroke-width=".25">
<path d="M73.9 35.6h.1M73.9 35.6h5M91.6 35.6h.1M99.3 28h.1M99.3 28v7.6h-7.7M73.9 43.2h.1M73.9 43.2h7.6M73.9 43.2v22.9M81.5 43.2h.1M81.5 43.2v2.6M91.6 43.2h.1M91.6 43.2h7.7"/>
<path d="M99.3 43.2h.1M99.3 43.2v20.3M71.3 96.6h.1M71.3 96.6h15.3M277.1 116.9h.1M277.1 116.9v15.2"/>
</g>
<circle cx="71.3" cy="96.5" r=".49" fill="#f0f"/>
<circle cx="71.3" cy="96.5" r=".49" fill="none" stroke="#f0f" stroke-width=".25"/>
<path d="M86.6 78.8h.1M86.6 78.8v17.8M142.4 91.5h22.9M165.3 91.5h.1M165.3 91.5v33M165.3 124.5h.1" fill="none" stroke="#800040" stroke-width=".25"/>
<circle cx="165.3" cy="124.5" r=".49" fill="#f0f"/>
<circle cx="165.3" cy="124.5" r=".49" fill="none" stroke="#f0f" stroke-width=".25"/>
<path d="M142.4 94h.1M142.4 94h17.8M142.4 96.6h15.3M157.7 96.6h.1M157.7 96.6v78.7M160.2 94h.1M160.2 94v55.9M160.2 149.9h.1M160.2 149.9h22.9M157.7 175.3h.1M157.7 175.3h7.6M165.3 175.3h.1" fill="none" stroke="#800040" stroke-width=".25"/>
<circle cx="165.3" cy="175.3" r=".49" fill="#f0f"/>
<circle cx="165.3" cy="175.3" r=".49" fill="none" stroke="#f0f" stroke-width=".25"/>
<circle cx="205.9" cy="256.6" r=".49" fill="#f0f"/>
<circle cx="205.9" cy="256.6" r=".49" fill="none" stroke="#f0f" stroke-width=".25"/>
<circle cx="284.7" cy="88.9" r=".49" fill="#f0f"/>
<circle cx="284.7" cy="88.9" r=".49" fill="none" stroke="#f0f" stroke-width=".25"/>
<circle cx="345.6" cy="88.9" r=".49" fill="#f0f"/>
<circle cx="345.6" cy="88.9" r=".49" fill="none" stroke="#f0f" stroke-width=".25"/>
<circle cx="345.6" cy="91.5" r=".49" fill="#f0f"/>
<circle cx="345.6" cy="91.5" r=".49" fill="none" stroke="#f0f" stroke-width=".25"/>
<circle cx="345.6" cy="96.5" r=".49" fill="#f0f"/>
<circle cx="345.6" cy="96.5" r=".49" fill="none" stroke="#f0f" stroke-width=".25"/>
<circle cx="345.6" cy="94" r=".49" fill="#f0f"/>
<circle cx="345.6" cy="94" r=".49" fill="none" stroke="#f0f" stroke-width=".25"/>
<circle cx="198.3" cy="175.3" r=".49" fill="#f0f"/>
<circle cx="198.3" cy="175.3" r=".49" fill="none" stroke="#f0f" stroke-width=".25"/>
<circle cx="48.4" cy="96.5" r=".49" fill="#f0f"/>
<circle cx="48.4" cy="96.5" r=".49" fill="none" stroke="#f0f" stroke-width=".25"/>
<circle cx="160.2" cy="33" r=".49" fill="#f0f"/>
<circle cx="160.2" cy="33" r=".49" fill="none" stroke="#f0f" stroke-width=".25"/>
<circle cx="228.8" cy="83.8" r=".49" fill="#f0f"/>
<circle cx="228.8" cy="83.8" r=".49" fill="none" stroke="#f0f" stroke-width=".25"/>
<circle cx="198.3" cy="149.9" r=".49" fill="#f0f"/>
<circle cx="198.3" cy="149.9" r=".49" fill="none" stroke="#f0f" stroke-width=".25"/>
<circle cx="96.7" cy="86.4" r=".49" fill="#f0f"/>
<circle cx="96.7" cy="86.4" r=".49" fill="none" stroke="#f0f" stroke-width=".25"/>
<circle cx="96.7" cy="96.5" r=".49" fill="#f0f"/>
<circle cx="96.7" cy="96.5" r=".49" fill="none" stroke="#f0f" stroke-width=".25"/>
<circle cx="96.7" cy="94" r=".49" fill="#f0f"/>
<circle cx="96.7" cy="94" r=".49" fill="none" stroke="#f0f" stroke-width=".25"/>
<circle cx="96.7" cy="99.1" r=".49" fill="#f0f"/>
<circle cx="96.7" cy="99.1" r=".49" fill="none" stroke="#f0f" stroke-width=".25"/>
<circle cx="96.7" cy="101.6" r=".49" fill="#f0f"/>
<circle cx="96.7" cy="101.6" r=".49" fill="none" stroke="#f0f" stroke-width=".25"/>
<circle cx="96.7" cy="104.2" r=".49" fill="#f0f"/>
<circle cx="96.7" cy="104.2" r=".49" fill="none" stroke="#f0f" stroke-width=".25"/>
<circle cx="96.7" cy="106.7" r=".49" fill="#f0f"/>
<circle cx="96.7" cy="106.7" r=".49" fill="none" stroke="#f0f" stroke-width=".25"/>
<circle cx="71.3" cy="73.7" r=".49" fill="#f0f"/>
<circle cx="71.3" cy="73.7" r=".49" fill="none" stroke="#f0f" stroke-width=".25"/>
<circle cx="96.7" cy="91.5" r=".49" fill="#f0f"/>
<circle cx="96.7" cy="91.5" r=".49" fill="none" stroke="#f0f" stroke-width=".25"/>
<circle cx="96.7" cy="88.9" r=".49" fill="#f0f"/>
<circle cx="96.7" cy="88.9" r=".49" fill="none" stroke="#f0f" stroke-width=".25"/>
<circle cx="284.7" cy="111.8" r=".49" fill="#f0f"/>
<circle cx="284.7" cy="111.8" r=".49" fill="none" stroke="#f0f" stroke-width=".25"/>
<circle cx="251.6" cy="83.8" r=".49" fill="#f0f"/>
<circle cx="251.6" cy="83.8" r=".49" fill="none" stroke="#f0f" stroke-width=".25"/>
<circle cx="99.2" cy="43.2" r=".49" fill="#f0f"/>
<circle cx="99.2" cy="43.2" r=".49" fill="none" stroke="#f0f" stroke-width=".25"/>
<circle cx="99.2" cy="35.6" r=".49" fill="#f0f"/>
<circle cx="99.2" cy="35.6" r=".49" fill="none" stroke="#f0f" stroke-width=".25"/>
<circle cx="73.8" cy="43.2" r=".49" fill="#f0f"/>
<circle cx="73.8" cy="43.2" r=".49" fill="none" stroke="#f0f" stroke-width=".25"/>
<circle cx="198.3" cy="124.5" r=".49" fill="#f0f"/>
<circle cx="198.3" cy="124.5" r=".49" fill="none" stroke="#f0f" stroke-width=".25"/>
<circle cx="71.3" cy="96.5" r=".49" fill="#f0f"/>
<circle cx="71.3" cy="96.5" r=".49" fill="none" stroke="#f0f" stroke-width=".25"/>
<circle cx="165.3" cy="124.5" r=".49" fill="#f0f"/>
<circle cx="165.3" cy="124.5" r=".49" fill="none" stroke="#f0f" stroke-width=".25"/>
<circle cx="165.3" cy="175.3" r=".49" fill="#f0f"/>
<circle cx="165.3" cy="175.3" r=".49" fill="none" stroke="#f0f" stroke-width=".25"/>
<text font-size="16.9" fill="#ccc" x="171.7" y="128.6" transform="rotate(35 171.7 128.6)">confidential</text>
<g font-size="10.9">
<text x="10.4" y="30.2">HBPA</text>
<text x="7.8" y="237.7">PA THERM</text>
</g>
<g font-size="2.3" fill="#f00">
<text x="97" y="24.5">VPA</text>
<text x="154.4" y="24.5">VPH_PWR</text>
<text x="201.9" y="62.9" transform="rotate(180 201.9 62.9)">o</text>
<text x="56.3" y="68.2">VREG_S4A_1P8</text>
<text x="201.9" y="68" transform="rotate(180 201.9 68)">o</text>
<text x="364.7" y="76.8">o</text>
<text x="39.1" y="95.9" transform="rotate(180 39.1 95.9)">o</text>
<text x="350" y="112.4">o</text>
<text x="209.8" y="125.1">o</text>
<text x="207.2" y="150.5">o</text>
<text x="207.2" y="175.9">o</text>
<text x="242.5" y="255.9" transform="rotate(180 242.5 255.9)">o</text>
</g>
<g font-size="2.3">
<text x="78.4" y="35.1">1</text>
<text x="90.9" y="35.1">2</text>
<text x="159.7" y="41.4" transform="rotate(-90 159.7 41.4)">1</text>
<text x="172.4" y="41.4" transform="rotate(-90 172.4 41.4)">1</text>
<text x="80.9" y="46.5" transform="rotate(-90 80.9 46.5)">1</text>
<text x="91.1" y="46.5" transform="rotate(-90 91.1 46.5)">1</text>
<text x="159.7" y="48.8" transform="rotate(-90 159.7 48.8)">2</text>
<text x="172.4" y="48.8" transform="rotate(-90 172.4 48.8)">2</text>
<text x="80.9" y="59" transform="rotate(-90 80.9 59)">2</text>
<text x="91.1" y="59" transform="rotate(-90 91.1 59)">2</text>
<text x="105.1" y="63">18</text>
<text x="105.1" y="65.5">20</text>
<text x="136.6" y="63">1</text>
<text x="136.6" y="68.1">2</text>
<text x="105.1" y="73.2">24</text>
<text x="136.6" y="73.2">21</text>
<text x="337.3" y="75.7">1</text>
<text x="370.3" y="77">QLN_PRX_B7 &lt;9&gt;</text>
<text x="70.8" y="79.5" transform="rotate(-90 70.8 79.5)">1</text>
<text x="105.1" y="78.2">23</text>
<text x="106.4" y="83.3">3</text>
<text x="136.6" y="78.2">10</text>
<text x="136.6" y="83.3">14</text>
<text x="230.8" y="83.3">1</text>
<text x="245.8" y="83.3">2</text>
<text x="302" y="83.3">3</text>
<text x="70.8" y="86.9" transform="rotate(-90 70.8 86.9)">2</text>
<text x="106.4" y="85.9">4</text>
<text x="106.4" y="88.4">5</text>
<text x="136.6" y="88.4">6</text>
<text x="302" y="88.4">6</text>
<text x="337.3" y="85.9">2</text>
<text x="337.3" y="88.4">4</text>
<text x="105.1" y="93.5">11</text>
<text x="106.4" y="90.9">8</text>
<text x="136.6" y="90.9">9</text>
<text x="136.6" y="93.5">7</text>
<text x="284.1" y="94.8" transform="rotate(-90 284.1 94.8)">1</text>
<text x="337.3" y="90.9">5</text>
<text x="337.3" y="93.5">7</text>
<text x="55.6" y="96">1</text>
<text x="62.9" y="96">2</text>
<text x="105.1" y="96">13</text>
<text x="105.1" y="98.6">15</text>
<text x="105.1" y="101.1">17</text>
<text x="136.6" y="101.1">16</text>
<text x="136.6" y="96">12</text>
<text x="251.1" y="99.9" transform="rotate(-90 251.1 99.9)">1</text>
<text x="337.3" y="96">8</text>
<text x="47.9" y="104.9" transform="rotate(-90 47.9 104.9)">1</text>
<text x="70.8" y="104.9" transform="rotate(-90 70.8 104.9)">1</text>
<text x="105.1" y="103.6">19</text>
<text x="105.1" y="106.2">25</text>
<text x="136.6" y="103.6">22</text>
<text x="228.2" y="102.4" transform="rotate(-90 228.2 102.4)">1</text>
<text x="276.5" y="102.4" transform="rotate(-90 276.5 102.4)">1</text>
<text x="284.1" y="102.2" transform="rotate(-90 284.1 102.2)">2</text>
<text x="228.2" y="109.8" transform="rotate(-90 228.2 109.8)">2</text>
<text x="364.2" y="112.6">TRX_B7&lt;2&gt;</text>
<text x="47.9" y="119.9" transform="rotate(-90 47.9 119.9)">2</text>
<text x="70.8" y="119.9" transform="rotate(-90 70.8 119.9)">2</text>
<text x="251.1" y="114.9" transform="rotate(-90 251.1 114.9)">2</text>
<text x="276.5" y="117.4" transform="rotate(-90 276.5 117.4)">2</text>
<text x="284.1" y="115.1" transform="rotate(-90 284.1 115.1)">1</text>
<text x="177.5" y="124">1</text>
<text x="192.5" y="124">2</text>
<text x="215.3" y="125.3">Tx_B41 &lt;2&gt;</text>
<text x="164.7" y="127.8" transform="rotate(-90 164.7 127.8)">1</text>
<text x="197.8" y="130.3" transform="rotate(-90 197.8 130.3)">1</text>
<text x="284.1" y="127.6" transform="rotate(-90 284.1 127.6)">2</text>
<text x="197.8" y="137.7" transform="rotate(-90 197.8 137.7)">2</text>
<text x="164.7" y="140.3" transform="rotate(-90 164.7 140.3)">2</text>
<text x="182.6" y="149.4">1</text>
<text x="189.9" y="149.4">2</text>
<text x="197.8" y="153.2" transform="rotate(-90 197.8 153.2)">1</text>
<text x="212.8" y="150.7">QLN_PRX_B40 &lt;9&gt;</text>
<text x="197.8" y="168.2" transform="rotate(-90 197.8 168.2)">2</text>
<text x="164.7" y="178.6" transform="rotate(-90 164.7 178.6)">1</text>
<text x="175" y="174.8">1</text>
<text x="189.9" y="174.8">2</text>
<text x="197.8" y="178.6" transform="rotate(-90 197.8 178.6)">1</text>
<text x="212.8" y="176.1">TRx_B40 &lt;2&gt;</text>
<text x="164.7" y="191.1" transform="rotate(-90 164.7 191.1)">2</text>
<text x="197.8" y="191.1" transform="rotate(-90 197.8 191.1)">2</text>
<text x="182.5" y="259.9" transform="rotate(-90 182.5 259.9)">1</text>
<text x="205.4" y="259.9" transform="rotate(-90 205.4 259.9)">1</text>
<text x="182.5" y="272.3" transform="rotate(-90 182.5 272.3)">2</text>
<text x="205.4" y="272.3" transform="rotate(-90 205.4 272.3)">2</text>
<text x="325.3" y="276.4">Title</text>
<text x="335.5" y="279">E1</text>
<text x="325.3" y="284.1">Size</text>
<text x="327.9" y="286.6">A3</text>
<text x="335.5" y="284.1">Document Number</text>
<text x="335.5" y="286.6">HBPA &amp; PA THERM</text>
<text x="409.1" y="284.1">Rev</text>
<text x="411.7" y="286.6">P0</text>
<text x="325.3" y="291.7">Date:</text>
<text x="338.5" y="291.7">Friday, March 23, 2018</text>
<text x="376.1" y="291.7">Sheet</text>
<text x="388.8" y="291.7">4</text>
<text x="396.4" y="291.7">of</text>
<text x="404.1" y="291.7">44</text>
</g>
<g font-size="2.3" fill="#000080">
<text x="73.9" y="40.2">R213</text>
<text x="81.5" y="40.2">0R±5% 0201</text>
<text x="162.8" y="40.2">C389</text>
<text x="175.5" y="40.2">C263</text>
<text x="162.8" y="42.8">100nF</text>
<text x="162.8" y="47.8">0201</text>
<text x="162.8" y="45.3">±10%</text>
<text x="175.5" y="42.8">10uF</text>
<text x="175.5" y="47.8">6.3V</text>
<text x="175.5" y="45.3">+/-20%</text>
<text x="84" y="50.4">C266</text>
<text x="84" y="52.9">NM</text>
<text x="94.2" y="50.4">C265</text>
<text x="94.2" y="52.9">NM</text>
<text x="162.8" y="50.4">6.3V</text>
<text x="175.5" y="50.4">0402</text>
<text x="84" y="55.5">0201</text>
<text x="94.2" y="55.5">0201</text>
<text x="127.5" y="59.5">U205</text>
<text x="305" y="61.8">FL210</text>
<text x="233.9" y="73.2">L205</text>
<text x="233.9" y="75.8">2.7nH</text>
<text x="61.2" y="78.3">C267</text>
<text x="61.2" y="80.9">10nF</text>
<text x="61.2" y="83.4">+/-10%</text>
<text x="233.9" y="78.3">2.7nH±0.1nH</text>
<text x="233.9" y="80.9">0201</text>
<text x="61.2" y="85.9">0201</text>
<text x="61.2" y="88.5">10V</text>
<text x="287.2" y="93.6">C293</text>
<text x="56.1" y="101.2">C252</text>
<text x="231.3" y="101.2">C271</text>
<text x="287.2" y="96.1">22pF</text>
<text x="287.2" y="101.2">50V</text>
<text x="287.2" y="98.6">5%</text>
<text x="56.1" y="103.7">22PF</text>
<text x="56.1" y="106.3">+/-5%</text>
<text x="231.3" y="103.7">0.5pF</text>
<text x="231.3" y="106.3">±0.05pF</text>
<text x="244" y="103.7">L248</text>
<text x="244" y="106.3">NM</text>
<text x="269.4" y="106.3">L283</text>
<text x="287.2" y="103.7">0201</text>
<text x="305" y="105.2">SAYEY2G53BC0F0A</text>
<text x="40.8" y="108.8">L239</text>
<text x="40.8" y="113.9">0201</text>
<text x="42.4" y="111.3">NM</text>
<text x="56.1" y="111.3">0201</text>
<text x="56.1" y="108.8">DC 25V</text>
<text x="73.9" y="111.3">L258</text>
<text x="73.9" y="113.9">NM</text>
<text x="122.9" y="112.4">QM75001</text>
<text x="231.3" y="111.3">0201</text>
<text x="231.3" y="108.8">50V</text>
<text x="244" y="108.8">0201</text>
<text x="269.4" y="108.8">2.2nH</text>
<text x="269.4" y="111.3">±0.1nH</text>
<text x="269.4" y="113.9">0201</text>
<text x="73.9" y="116.4">0201</text>
<text x="289.8" y="119">C274</text>
<text x="289.8" y="121.5">NM</text>
<text x="289.8" y="124">0201</text>
<text x="167.8" y="131.7">C264</text>
<text x="180.5" y="126.6">L209</text>
<text x="180.5" y="130.6">3.2nH</text>
<text x="200.9" y="131.7">C382</text>
<text x="167.8" y="134.2">NM</text>
<text x="167.8" y="136.7">0201</text>
<text x="180.5" y="133.9">±0.1nH</text>
<text x="180.5" y="137.2">0201</text>
<text x="200.9" y="134.2">0.5pF</text>
<text x="200.9" y="136.7">±0.05pF</text>
<text x="200.9" y="139.3">0201</text>
<text x="200.9" y="141.8">50V</text>
<text x="183.1" y="154.5">C390</text>
<text x="183.1" y="157.1">22PF+/-5%</text>
<text x="183.1" y="159.6">0201</text>
<text x="203.4" y="157.1">L246</text>
<text x="203.4" y="159.6">NM</text>
<text x="183.1" y="162.1">DC 25V</text>
<text x="203.4" y="162.1">0201</text>
<text x="178" y="179.9">L208</text>
<text x="167.8" y="182.5">C391</text>
<text x="167.8" y="185">NM</text>
<text x="178" y="182.5">1.8nH</text>
<text x="178" y="185">1.8nH±0.1nH</text>
<text x="200.9" y="182.5">C257</text>
<text x="200.9" y="185">NM</text>
<text x="167.8" y="187.5">0201</text>
<text x="178" y="187.5">0201</text>
<text x="200.9" y="187.5">0201</text>
<text x="188.2" y="261.2">RT201</text>
<text x="188.2" y="263.7">100K</text>
<text x="208.5" y="263.7">C205</text>
<text x="188.2" y="266.3">±1%</text>
<text x="188.2" y="268.8">0201</text>
<text x="208.5" y="266.3">NM</text>
<text x="208.5" y="268.8">0201</text>
</g>
<g font-size="2.3" fill="#004080">
<text x="110.7" y="64.6">VCC2</text>
<text x="125.9" y="64.6">SDATA</text>
<text x="110.7" y="67.1">VCC1</text>
<text x="127.6" y="69.7">SCLK</text>
<text x="110.7" y="74.8">VIO</text>
<text x="126.2" y="74.8">VBATT</text>
<text x="320.4" y="77.3">RX_OUTPUT</text>
<text x="110.7" y="79.8">RFIN</text>
<text x="128.1" y="79.8">TRx1</text>
<text x="110.7" y="84.9">GND</text>
<text x="110.7" y="87.5">GND</text>
<text x="129.8" y="84.9">Tx1</text>
<text x="306.3" y="84.9">TX_INPUT</text>
<text x="329.1" y="87.5">GND</text>
<text x="110.7" y="90">GND</text>
<text x="110.7" y="92.5">GND</text>
<text x="110.7" y="95.1">GND</text>
<text x="121.9" y="90">B38/41_RX</text>
<text x="124.1" y="92.5">B41_TRx</text>
<text x="125.1" y="95.1">B40_RX</text>
<text x="306.3" y="90">ANTENNA</text>
<text x="329.1" y="90">GND</text>
<text x="329.1" y="92.5">GND</text>
<text x="329.1" y="95.1">GND</text>
<text x="110.7" y="97.6">GND</text>
<text x="110.7" y="100.2">GND</text>
<text x="124.1" y="97.6">B40_TRx</text>
<text x="329.1" y="97.6">GND</text>
<text x="110.7" y="102.7">GND</text>
<text x="110.7" y="105.2">GND</text>
<text x="110.7" y="107.8">GND</text>
<text x="129" y="102.7">NC1</text>
<text x="129" y="105.2">NC2</text>
</g>
<g font-size="2.3" fill="#000040">
<text x="205.4" y="64.1">RFFE6_DATA &lt;3,6,18&gt;</text>
<text x="205.4" y="69.2">RFFE6_CLK &lt;3,6,18&gt;</text>
<text x="6.8" y="97.1">&lt;7&gt;WTR_TX_CH0_HB2</text>
<text x="246.1" y="257.1">PA_THERM1 &lt;31&gt;</text>
</g>
<g font-size="1.8">
<text x="44.2" y="1.9">5</text>
<text x="127.1" y="1.9">4</text>
<text x="210.1" y="1.9">3</text>
<text x="293" y="1.9">2</text>
<text x="376" y="1.9">1</text>
<text x=".8" y="40.6">D</text>
<text x="418.2" y="40.6">D</text>
<text x=".8" y="113.6">C</text>
<text x="418.2" y="113.6">C</text>
<text x=".8" y="186.6">B</text>
<text x="418.2" y="186.6">B</text>
<text x=".8" y="259.5">A</text>
<text x="418.2" y="259.5">A</text>
<text x="44.2" y="296.3">5</text>
<text x="127.1" y="296.3">4</text>
<text x="210.1" y="296.3">3</text>
<text x="293" y="296.3">2</text>
<text x="376" y="296.3">1</text>
</g>
</svg>
